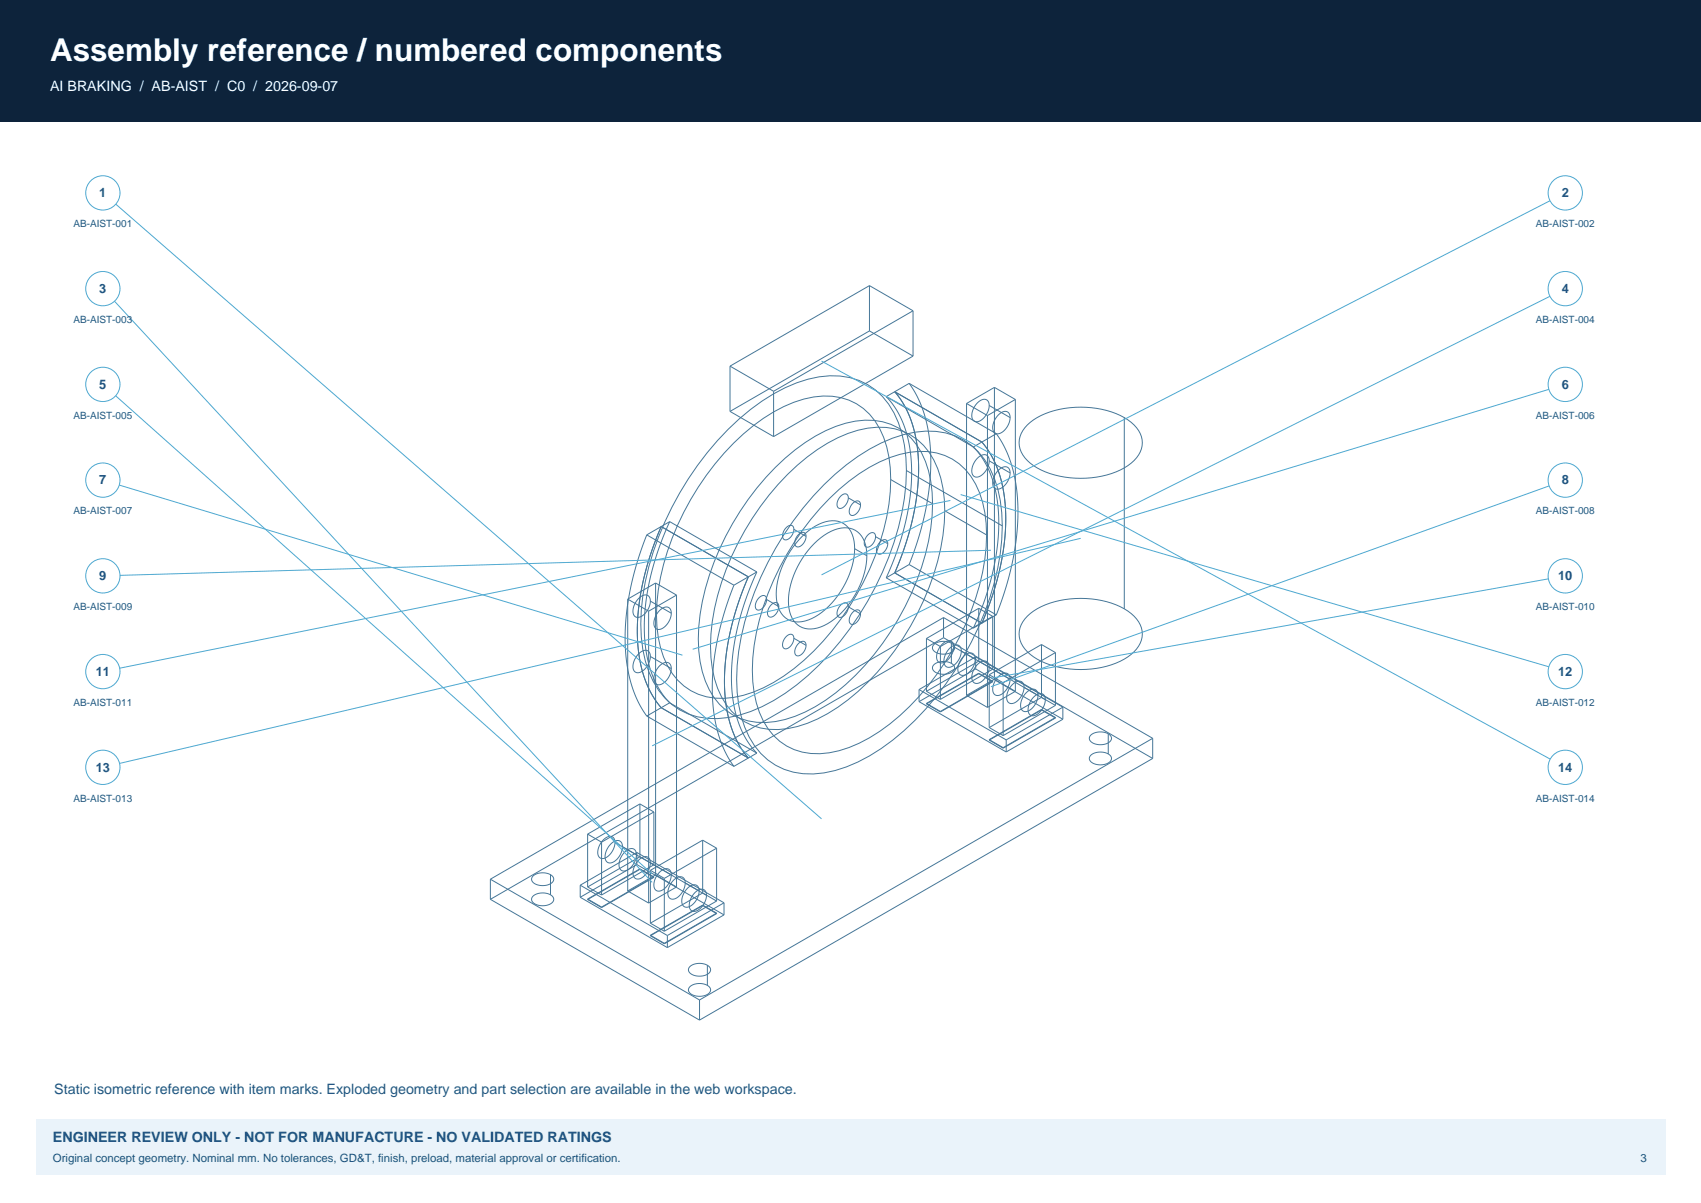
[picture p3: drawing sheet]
<svg xmlns="http://www.w3.org/2000/svg" width="420mm" height="297mm" viewBox="0 0 420 297" stroke-linecap="round" stroke-linejoin="round" font-family="sans-serif">
<path d="M0 0h420v30h-420z" fill-rule="evenodd" fill="#0d233b"/>
<path d="M8.8 276.2h402.4v13.7h-402.4z" fill-rule="evenodd" fill="#eaf3fa"/>
<g fill="none" stroke="#457798" stroke-width=".25">
<path d="M214.7 70.5l10.7 6.2M214.7 70.5v11.2M214.7 70.5l-34.4 19.9M225.4 76.7v11.2M225.4 76.7l-34.4 19.9M180.3 90.4l10.7 6.2M180.3 90.4v11.2M191 96.6v11.2M214.7 81.7l10.7 6.2M214.7 81.7l-34.4 19.9M218.8 97.9a25.7 25.7 0 0 1 6.3 17.8 62.7 62.7 0 0 1-6.3 26.9M218.8 97.9l21.5 12.4"/>
<path d="M220.9 96.7a28.1 28.1 0 0 1 5.9 18.6 65.7 65.7 0 0 1-5.9 26.1M220.9 96.7l21.5 12.4M220.9 96.7l-2.1 1.2M224.5 94.7a33.3 33.3 0 0 1 5.3 20.9 71.3 71.3 0 0 1-5.3 23.8M224.5 94.7l21.5 12.4M224.5 94.7l-3.6 2M225.4 87.9l-34.4 19.9M238.7 99.6l5.1 3M238.7 99.6v72.1M241.4 99.4a1.63 1.63 0 0 1 2.6-.2 4 4 0 0 1-3 4.9 1.68 1.68 0 0 1-.9-2.4l.5-1.2zM245.5 95.6l-6.8 4M245.5 95.6l5.2 3"/>
<path d="M245.5 95.6v72.1M250.7 98.6v72.1M250.7 98.6l-6.9 4M179.8 106a47 47 0 0 1 19.7-12.4 18.5 18.5 0 0 1 16.6 2.7 21.5 21.5 0 0 1 7.2 13.6 54.4 54.4 0 0 1-3.9 27.7 74.2 74.2 0 0 1-25.5 33.6 32.9 32.9 0 0 1-16.7 6.2 16.7 16.7 0 0 1-17-11.6 39.6 39.6 0 0 1-.9-22.2 77 77 0 0 1 20.5-37.6zM180.3 101.6l10.7 6.2M181.1 109.4a38 38 0 0 1 19.8-11.4 14.9 14.9 0 0 1 17.3 10 38 38 0 0 1 0 22.8 67.2 67.2 0 0 1-22.2 34.3 31.8 31.8 0 0 1-17.2 7.3 14.7 14.7 0 0 1-15-10.2 38 38 0 0 1 0-22.8 68.6 68.6 0 0 1 17.3-30zM191.4 115.4a38 38 0 0 1 19.8-11.4 14.9 14.9 0 0 1 17.3 9.9 38 38 0 0 1 0 22.9 67.2 67.2 0 0 1-22.1 34.2 31.8 31.8 0 0 1-17.3 7.4 14.7 14.7 0 0 1-14.9-10.2 38 38 0 0 1 0-22.9 68.6 68.6 0 0 1 17.2-29.9zM194.5 117.1a38 38 0 0 1 19.7-11.4 14.9 14.9 0 0 1 17.3 10 38 38 0 0 1 0 22.8 67.2 67.2 0 0 1-22.1 34.3 31.8 31.8 0 0 1-17.3 7.3 14.7 14.7 0 0 1-14.9-10.2 38 38 0 0 1 0-22.8 68.6 68.6 0 0 1 17.3-30zM203.5 119.6a47 47 0 0 1 19.7-12.3 18.5 18.5 0 0 1 16.6 2.6 21.5 21.5 0 0 1 7.2 13.6 54.4 54.4 0 0 1-3.9 27.8 74.2 74.2 0 0 1-25.6 33.5 32.9 32.9 0 0 1-16.7 6.3 16.7 16.7 0 0 1-16.9-11.6 39.6 39.6 0 0 1-.9-22.3 77 77 0 0 1 20.5-37.6zM219.9 118.4l10.4 6M223.8 116.2l23.7 13.6M240.3 110.3a25.7 25.7 0 0 1 6.3 17.8 62.7 62.7 0 0 1-6.3 27"/>
<path d="M241.4 113.1a1.63 1.63 0 0 1 2.6-.3 4 4 0 0 1-3 5 1.68 1.68 0 0 1-.9-2.5l.5-1.2zM242.4 109.1a28.1 28.1 0 0 1 5.9 18.7 65.7 65.7 0 0 1-5.9 26.1M242.4 109.1l-2.1 1.2M243.8 102.6v72.1M244.2 113.8l5.2 3M244.2 100.1l5.2 3M246 107.1a33.3 33.3 0 0 1 5.3 20.9 71.3 71.3 0 0 1-5.3 23.8M246 107.1l-3.6 2M246.5 116.1a1.63 1.63 0 0 1 2.7-.3 4 4 0 0 1-3 5 1.68 1.68 0 0 1-1-2.5l.5-1.2zM246.5 102.4a1.63 1.63 0 0 1 2.7-.2 4 4 0 0 1-3 4.9 1.68 1.68 0 0 1-1-2.4l.5-1.2zM253.7 104.9a19.6 19.6 0 0 1 14.5-4.3 17.4 17.4 0 0 1 12.4 5 5.8 5.8 0 0 1-1.3 8.7 22.2 22.2 0 0 1-17.7 3.3 14 14 0 0 1-9.1-5.3 5.6 5.6 0 0 1 1.2-7.4zM277.6 103.1v47.2"/>
<path d="M159.7 132.1a63.7 63.7 0 0 0-4.9 32 28.3 28.3 0 0 0 4.9 12.7M159.7 132.1l21.5 12.4M163.3 130a60.9 60.9 0 0 0-5.6 31.2 25.4 25.4 0 0 0 5.6 13.5M163.3 130l21.5 12.4M163.3 130l-3.6 2.1M165.4 128.8l-2.1 1.2M165.4 128.8a59.4 59.4 0 0 0-6 30.8 23.5 23.5 0 0 0 6 13.9M165.4 128.8l21.5 12.4M194.1 130.2a.97 .97 0 0 1 1.1-.5 .97 .97 0 0 1 .8 .8 2.51 2.51 0 0 1-2.3 2.7 2.03 2.03 0 0 1 .4-3zM196 130.7l3 1.7M197.2 132a.97 .97 0 0 1 1-.6 .97 .97 0 0 1 .8 .9 2.51 2.51 0 0 1-2.3 2.7 2.03 2.03 0 0 1 .5-3zM198 132.5a11.1 11.1 0 0 1 8.2-3.9 5.4 5.4 0 0 1 4.7 5 20 20 0 0 1-5.5 15.2 12 12 0 0 1-8.9 4.7 5.4 5.4 0 0 1-4.7-5 20 20 0 0 1 5.4-15.2z"/>
<path d="M201 134.2a11.1 11.1 0 0 1 8.2-3.9 5.4 5.4 0 0 1 4.7 5 20 20 0 0 1-5.5 15.3 12 12 0 0 1-8.9 4.7 5.4 5.4 0 0 1-4.7-5.1 20 20 0 0 1 5.5-15.2zM204.8 123.1a38 38 0 0 1 19.8-11.4 14.9 14.9 0 0 1 17.3 9.9 38 38 0 0 1 0 22.9 67.2 67.2 0 0 1-22.2 34.2 31.8 31.8 0 0 1-17.2 7.4 14.7 14.7 0 0 1-15-10.2 38 38 0 0 1 0-22.9 68.6 68.6 0 0 1 17.3-29.9zM207.6 122.5a.97 .97 0 0 1 1-.6 .97 .97 0 0 1 .9 .9 2.51 2.51 0 0 1-2.3 2.7 2.03 2.03 0 0 1 .4-3zM209.5 122.9l3 1.8M210.6 124.2a.97 .97 0 0 1 1.1-.6 .97 .97 0 0 1 .8 .9 2.51 2.51 0 0 1-2.3 2.7 2.03 2.03 0 0 1 .4-3zM211 135.5l3 1.7M214.3 132.1a.97 .97 0 0 1 1.1-.6 .97 .97 0 0 1 .8 .8 2.51 2.51 0 0 1-2.3 2.7 2.03 2.03 0 0 1 .4-2.9zM216.2 132.5l3 1.7M217.3 133.8a.97 .97 0 0 1 1.1-.6 .97 .97 0 0 1 .8 .9 2.51 2.51 0 0 1-2.3 2.7 2.03 2.03 0 0 1 .4-3zM224.5 139.4l21.5 12.4M224.5 139.4l-3.6 2M233.3 126.1l10.3 6"/>
<path d="M155 147.9l5.2 3M155 147.9v72.1M157.7 147.7a1.63 1.63 0 0 1 2.7-.2 4 4 0 0 1-3 4.9 1.68 1.68 0 0 1-1-2.4l.5-1.2zM160.2 150.9v72M160.6 148.4l5.2 3M161.9 143.9l-6.9 4M161.9 143.9l5.1 3M161.9 143.9v72.1M162.9 150.7a1.63 1.63 0 0 1 2.6-.2 4 4 0 0 1-3 4.9 1.68 1.68 0 0 1-.9-2.5l.5-1.1zM167 146.9v72.1M167 146.9l-6.8 4M181.2 144.5a63.7 63.7 0 0 0-4.9 32.1 28.3 28.3 0 0 0 4.9 12.6"/>
<path d="M184.8 142.4a60.9 60.9 0 0 0-5.6 31.2 25.4 25.4 0 0 0 5.6 13.5M184.8 142.4l-3.6 2.1M186.9 141.2l-2.1 1.2M186.9 141.2a59.4 59.4 0 0 0-6 30.9 23.5 23.5 0 0 0 6 13.8M187.4 147.6a.97 .97 0 0 1 1.1-.6 .97 .97 0 0 1 .8 .9 2.51 2.51 0 0 1-2.3 2.7 2.03 2.03 0 0 1 .4-3zM189.3 148l3 1.8M190.4 149.3a.97 .97 0 0 1 1.1-.6 .97 .97 0 0 1 .8 .9 2.51 2.51 0 0 1-2.3 2.7 2.03 2.03 0 0 1 .4-3zM194.1 157.1a.97 .97 0 0 1 1.1-.5 .97 .97 0 0 1 .8 .8 2.51 2.51 0 0 1-2.3 2.7 2.03 2.03 0 0 1 .4-3zM196 157.6l3 1.7M197.2 158.9a.97 .97 0 0 1 1-.6 .97 .97 0 0 1 .8 .9 2.51 2.51 0 0 1-2.3 2.7 2.03 2.03 0 0 1 .5-3zM207.6 149.4a.97 .97 0 0 1 1-.6 .97 .97 0 0 1 .9 .9 2.51 2.51 0 0 1-2.3 2.7 2.03 2.03 0 0 1 .4-3zM209.5 149.8l3 1.8"/>
<path d="M210.6 151.1a.97 .97 0 0 1 1.1-.6 .97 .97 0 0 1 .8 .9 2.51 2.51 0 0 1-2.3 2.7 2.03 2.03 0 0 1 .4-3zM218.8 142.6l21.5 12.5M220.9 141.4l21.5 12.5M220.9 141.4l-2.1 1.2M228.8 157.6v13.1M228.8 157.6l3.4 2M230.6 159.1a3.7 3.7 0 0 1 5 .4 1.59 1.59 0 0 1-1.7 1.9 3.1 3.1 0 0 1-3.7-1.3zM232.2 159.6v13.1M232.7 159a1.62 1.62 0 0 1 2.6-.2 4 4 0 0 1-3 4.9 1.67 1.67 0 0 1-.9-2.5l.5-1.1zM233 152.5l-111.9 64.6M233 152.5l51.6 29.8M233 157.4l-111.9 64.6"/>
<path d="M233 152.5v4.9M233 157.4l51.6 29.8M234.9 158.8v5M235.5 159.7l22.6 13M241.7 150.2l3.4 2M241.7 150.2v13M241.7 150.2l-12.9 7.4M242.4 153.9l-2.1 1.2M245.1 152.2v13M245.1 152.2l-12.9 7.4M246 151.8l-3.6 2.1M253.7 152.1a19.6 19.6 0 0 1 14.5-4.3 17.4 17.4 0 0 1 12.4 5 5.8 5.8 0 0 1-1.3 8.8 22.2 22.2 0 0 1-17.7 3.2 14 14 0 0 1-9.1-5.3 5.6 5.6 0 0 1 1.2-7.4z"/>
<path d="M257.2 159.1l3.4 2M257.2 159.1v13.1M257.2 159.1l-13 7.5M157.7 161.4a1.63 1.63 0 0 1 2.7-.3 4 4 0 0 1-3 5 1.68 1.68 0 0 1-1-2.5l.5-1.2zM159.7 176.8l21.5 12.4M160.6 162.1l5.2 3M162.9 164.4a1.63 1.63 0 0 1 2.6-.3 4 4 0 0 1-3 5 1.68 1.68 0 0 1-.9-2.5l.5-1.2zM163.3 174.7l21.5 12.4M163.3 174.7l-3.6 2.1M165.4 173.5l-2.1 1.2M165.4 173.5l21.5 12.4M226.9 170.2l21.5 12.5"/>
<path d="M226.9 170.2v3M226.9 173.2l21.5 12.4M228.8 170.7l3.4 2M228.8 173.7l3.4 1.9M228.8 173.7v.1M228.8 173.8l3.4 2M230.6 164.1a3.7 3.7 0 0 1 5 .4 1.59 1.59 0 0 1-1.7 1.9 3.1 3.1 0 0 1-3.7-1.4zM232.2 175.6v.2M234.5 160.1a1.63 1.63 0 0 1 2.7-.3 4 4 0 0 1-3.1 5 1.68 1.68 0 0 1-.9-2.5l.5-1.2zM237.4 160.7l3.4 2M237.9 162.1a1.63 1.63 0 0 1 2.7-.3 4 4 0 0 1-3 4.9 1.68 1.68 0 0 1-1-2.4l.5-1.2zM238.7 171.7l5.1 3"/>
<path d="M240.9 162.2l-14 8M240.9 162.2l21.5 12.4M240.9 165.2l-14 8M240.9 162.2v3M240.9 165.2l21.5 12.4M241.4 164a1.63 1.63 0 0 1 2.6-.2 4 4 0 0 1-3 4.9 1.68 1.68 0 0 1-.9-2.4l.5-1.2zM241.7 163.2l3.4 2M241.7 163.2l-12.9 7.5M241.7 166.2l3.4 2M241.7 166.2l-12.9 7.5M241.7 166.2v.1M241.7 166.3l3.4 2"/>
<path d="M241.7 166.3l-12.9 7.5M244.2 179.6l3.5 2M244.2 166.6l3.5 2M244.2 166.6v13M244.2 164.7l5.2 3M245.1 165.2l-12.9 7.5M245.1 168.2l-12.9 7.4M245.1 168.2v.1M245.1 168.3l-12.9 7.5M245.5 167.7l-6.8 4M245.5 167.7l5.2 3M246.5 167a1.63 1.63 0 0 1 2.7-.2 4 4 0 0 1-3 4.9 1.68 1.68 0 0 1-1-2.4l.5-1.2z"/>
<path d="M247.7 168.6v13M250 169a1.63 1.63 0 0 1 2.7-.3 4 4 0 0 1-3.1 5 1.68 1.68 0 0 1-.9-2.5l.5-1.2zM250.7 170.7l-6.9 4M252.9 169.7l3.4 2M253.4 171a1.63 1.63 0 0 1 2.7-.3 4 4 0 0 1-3 5 1.68 1.68 0 0 1-1-2.5l.5-1.2zM255.2 172.1a1.62 1.62 0 0 1 2.7-.3 4 4 0 0 1-3 4.9 1.67 1.67 0 0 1-.9-2.4l.5-1.2zM257.2 172.2l3.4 2M257.2 172.2l-13 7.4M257.2 175.1l3.4 2M257.2 175.1l-13 7.5M257.2 175.1v.2M257.2 175.3l3.4 2"/>
<path d="M257.2 175.3l-13 7.4M260.6 174.2l-12.9 7.4M260.6 177.1l-12.9 7.5M260.6 161.1v13.1M260.6 161.1l-12.9 7.5M260.6 177.1v.2M260.6 177.3l-12.9 7.4M262.4 177.6l-14 8M262.4 174.6v3M262.4 174.6l-14 8.1M158 198.5l3.4 2M158 198.5v13"/>
<path d="M158 198.5l-12.9 7.4M184.8 187.1l-3.6 2.1M186.9 185.9l-2.1 1.2M244.2 182.6l3.5 2M244.2 182.6v.1M244.2 182.7l3.5 2M247.7 184.6v.1M248.4 182.7v2.9M269.3 181.5a3.7 3.7 0 0 1 5.1 .4 1.59 1.59 0 0 1-1.8 1.9 3.1 3.1 0 0 1-3.6-1.4zM269.3 186.5a3.7 3.7 0 0 1 5.1 .3 1.59 1.59 0 0 1-1.8 1.9 3.1 3.1 0 0 1-3.6-1.3zM273.6 181.2v4.9M284.6 187.2l-111.9 64.6"/>
<path d="M284.6 182.3v4.9M284.6 182.3l-111.9 64.6M121.1 217.1l51.6 29.8M121.1 217.1v4.9M131.6 216.3a3.7 3.7 0 0 1 5 .4 1.59 1.59 0 0 1-1.7 1.8 3.1 3.1 0 0 1-3.6-1.3zM135.9 215.9v5M143.3 218.5l21.5 12.5M143.3 218.5v3M145.1 219l3.4 2M145.1 205.9v13.1M145.1 205.9l3.4 2M148.5 207.9v13.1"/>
<path d="M149 207.3a1.62 1.62 0 0 1 2.6-.2 4 4 0 0 1-2.9 4.9 1.67 1.67 0 0 1-1-2.5l.5-1.1zM150.8 208.4a1.63 1.63 0 0 1 2.7-.3 4 4 0 0 1-3 5 1.68 1.68 0 0 1-1-2.5l.5-1.2zM151.8 208l22.6 13M153.7 209l3.4 2M154.3 210.4a1.63 1.63 0 0 1 2.6-.3 4 4 0 0 1-3 4.9 1.68 1.68 0 0 1-.9-2.4l.5-1.2zM155 220l5.2 2.9M157.3 210.5l-14 8M157.3 210.5l21.5 12.4M157.3 213.4l-14 8.1M157.3 210.5v2.9M157.3 213.4l21.5 12.5M157.7 212.3a1.63 1.63 0 0 1 2.7-.2 4 4 0 0 1-3 4.9 1.68 1.68 0 0 1-1-2.4l.5-1.2z"/>
<path d="M158 211.5l3.4 2M158 211.5l-12.9 7.5M158 214.5l3.4 2M158 214.5l-12.9 7.5M158 214.5v.1M158 214.6l3.4 2M158 214.6l-12.9 7.5M160.6 214.9l3.4 2M160.6 214.9v13M160.6 213l5.2 3M161.4 213.5l-12.9 7.5M161.4 216.5l-12.9 7.4"/>
<path d="M161.4 200.5v13M161.4 200.5l-12.9 7.4M161.4 216.5v.1M161.4 216.6l-12.9 7.5M161.9 216l-6.9 4M161.9 216l5.1 3M162.9 215.3a1.63 1.63 0 0 1 2.6-.2 4 4 0 0 1-3 4.9 1.68 1.68 0 0 1-.9-2.4l.5-1.2zM164 216.9v13M166.3 217.3a1.63 1.63 0 0 1 2.7-.3 4 4 0 0 1-3 5 1.68 1.68 0 0 1-1-2.5l.5-1.2zM167 219l-6.8 3.9M169.2 218l3.4 2M169.7 219.3a1.63 1.63 0 0 1 2.7-.3 4 4 0 0 1-3 5 1.68 1.68 0 0 1-.9-2.5l.5-1.2z"/>
<path d="M173.5 207.4l3.4 2M173.5 207.4v13.1M173.5 207.4l-12.9 7.5M176.9 209.4v13.1M176.9 209.4l-12.9 7.5M121.1 222l51.6 29.8M131.6 221.2a3.7 3.7 0 0 1 5 .4 1.59 1.59 0 0 1-1.7 1.9 3.1 3.1 0 0 1-3.6-1.3zM143.3 221.5l21.5 12.4M145.1 222l3.4 1.9M145.1 222v.1M145.1 222.1l3.4 2M148.5 223.9v.2"/>
<path d="M160.6 227.9l3.4 2M160.6 230.9l3.4 2M160.6 230.9v.1M160.6 231l3.4 2M164 232.9v.1M164.8 231v2.9M170.4 238.6a3.7 3.7 0 0 1 5 .4 1.59 1.59 0 0 1-1.7 1.9 3.1 3.1 0 0 1-3.7-1.3zM171.6 220.4a1.62 1.62 0 0 1 2.6-.3 4 4 0 0 1-3 4.9 1.67 1.67 0 0 1-.9-2.4l.5-1.2zM173.5 220.5l3.4 2M173.5 220.5l-12.9 7.4M173.5 223.4l3.4 2M173.5 223.4l-12.9 7.5"/>
<path d="M173.5 223.4v.2M173.5 223.6l3.4 2M173.5 223.6l-12.9 7.4M174.7 238.3v5M176.9 222.5l-12.9 7.4M176.9 225.4l-12.9 7.5M176.9 225.4v.2M176.9 225.6l-12.9 7.4M178.8 225.9l-14 8M178.8 222.9v3M178.8 222.9l-14 8.1M170.4 243.6a3.7 3.7 0 0 1 5 .4 1.59 1.59 0 0 1-1.7 1.9 3.1 3.1 0 0 1-3.7-1.4z"/>
<path d="M172.7 246.9v4.9"/>
</g>
<path d="M25.4 47.6l177.4 154.6" fill="none" stroke="#4da8d0" stroke-width=".25"/>
<circle cx="25.4" cy="47.6" r="4.2" fill="#fff" stroke="#4da8d0" stroke-width=".25"/>
<path d="M386.5 47.6l-183.7 94.3" fill="none" stroke="#4da8d0" stroke-width=".25"/>
<circle cx="386.5" cy="47.6" r="4.2" fill="#fff" stroke="#4da8d0" stroke-width=".25"/>
<path d="M25.4 71.3l135.6 146.5" fill="none" stroke="#4da8d0" stroke-width=".25"/>
<circle cx="25.4" cy="71.3" r="4.2" fill="#fff" stroke="#4da8d0" stroke-width=".25"/>
<path d="M386.5 71.3l-225.5 112.8" fill="none" stroke="#4da8d0" stroke-width=".25"/>
<circle cx="386.5" cy="71.3" r="4.2" fill="#fff" stroke="#4da8d0" stroke-width=".25"/>
<path d="M25.4 94.9l135.6 120.8" fill="none" stroke="#4da8d0" stroke-width=".25"/>
<circle cx="25.4" cy="94.9" r="4.2" fill="#fff" stroke="#4da8d0" stroke-width=".25"/>
<path d="M386.5 94.9l-215.5 65.4" fill="none" stroke="#4da8d0" stroke-width=".25"/>
<circle cx="386.5" cy="94.9" r="4.2" fill="#fff" stroke="#4da8d0" stroke-width=".25"/>
<path d="M25.4 118.5l143.1 43.3" fill="none" stroke="#4da8d0" stroke-width=".25"/>
<circle cx="25.4" cy="118.5" r="4.2" fill="#fff" stroke="#4da8d0" stroke-width=".25"/>
<path d="M386.5 118.5l-141.8 51" fill="none" stroke="#4da8d0" stroke-width=".25"/>
<circle cx="386.5" cy="118.5" r="4.2" fill="#fff" stroke="#4da8d0" stroke-width=".25"/>
<path d="M244.7 135.8l-219.3 6.4" fill="none" stroke="#4da8d0" stroke-width=".25"/>
<circle cx="25.4" cy="142.2" r="4.2" fill="#fff" stroke="#4da8d0" stroke-width=".25"/>
<path d="M386.5 142.2l-141.8 25.2" fill="none" stroke="#4da8d0" stroke-width=".25"/>
<circle cx="386.5" cy="142.2" r="4.2" fill="#fff" stroke="#4da8d0" stroke-width=".25"/>
<path d="M234.7 123.6l-209.3 42.2" fill="none" stroke="#4da8d0" stroke-width=".25"/>
<circle cx="25.4" cy="165.8" r="4.2" fill="#fff" stroke="#4da8d0" stroke-width=".25"/>
<path d="M237.2 122.1l149.3 43.7" fill="none" stroke="#4da8d0" stroke-width=".25"/>
<circle cx="386.5" cy="165.8" r="4.2" fill="#fff" stroke="#4da8d0" stroke-width=".25"/>
<path d="M266.8 132.9l-241.4 56.5" fill="none" stroke="#4da8d0" stroke-width=".25"/>
<circle cx="25.4" cy="189.4" r="4.2" fill="#fff" stroke="#4da8d0" stroke-width=".25"/>
<path d="M202.8 89.2l183.7 100.2" fill="none" stroke="#4da8d0" stroke-width=".25"/>
<circle cx="386.5" cy="189.4" r="4.2" fill="#fff" stroke="#4da8d0" stroke-width=".25"/>
<text font-size="7.8" fill="#fff" x="12.3" y="15.2">Assembly reference / numbered components</text>
<text font-size="3.5" fill="#fff" x="12.3" y="22.6">AI BRAKING / AB-AIST / C0 / 2026-09-07</text>
<text font-size="3.5" fill="#20577d" x="13.4" y="270.2">Static isometric reference with item marks. Exploded geometry and part selection are available in the web workspace.</text>
<text font-size="3.5" fill="#1b4e80" x="13.1" y="281.8">ENGINEER REVIEW ONLY - NOT FOR MANUFACTURE - NO VALIDATED RATINGS</text>
<g font-size="3.2" fill="#20577d">
<text x="24.5" y="48.7">1</text>
<text x="385.6" y="48.7">2</text>
<text x="24.5" y="72.3">3</text>
<text x="385.6" y="72.3">4</text>
<text x="24.5" y="96">5</text>
<text x="385.6" y="96">6</text>
<text x="24.5" y="119.6">7</text>
<text x="385.6" y="119.6">8</text>
<text x="24.5" y="143.2">9</text>
<text x="384.7" y="143.2">10</text>
<text x="23.6" y="166.9">11</text>
<text x="384.7" y="166.9">12</text>
<text x="23.6" y="190.5">13</text>
<text x="384.7" y="190.5">14</text>
</g>
<g font-size="2.8" fill="#1b4e80">
<text x="13.1" y="286.8">Original concept geometry. Nominal mm. No tolerances, GD&amp;T, finish, preload, material approval or certification.</text>
<text x="405" y="286.8">3</text>
</g>
<g font-size="2.5" fill="#20577d">
<text x="18.1" y="56.1">AB-AIST-001</text>
<text x="379.2" y="56.1">AB-AIST-002</text>
<text x="18.1" y="79.7">AB-AIST-003</text>
<text x="379.2" y="79.7">AB-AIST-004</text>
<text x="18.1" y="103.4">AB-AIST-005</text>
<text x="379.2" y="103.4">AB-AIST-006</text>
<text x="18.1" y="127">AB-AIST-007</text>
<text x="379.2" y="127">AB-AIST-008</text>
<text x="18.1" y="150.6">AB-AIST-009</text>
<text x="379.2" y="150.6">AB-AIST-010</text>
<text x="18.1" y="174.3">AB-AIST-011</text>
<text x="379.2" y="174.3">AB-AIST-012</text>
<text x="18.1" y="197.9">AB-AIST-013</text>
<text x="379.2" y="197.9">AB-AIST-014</text>
</g>
</svg>
